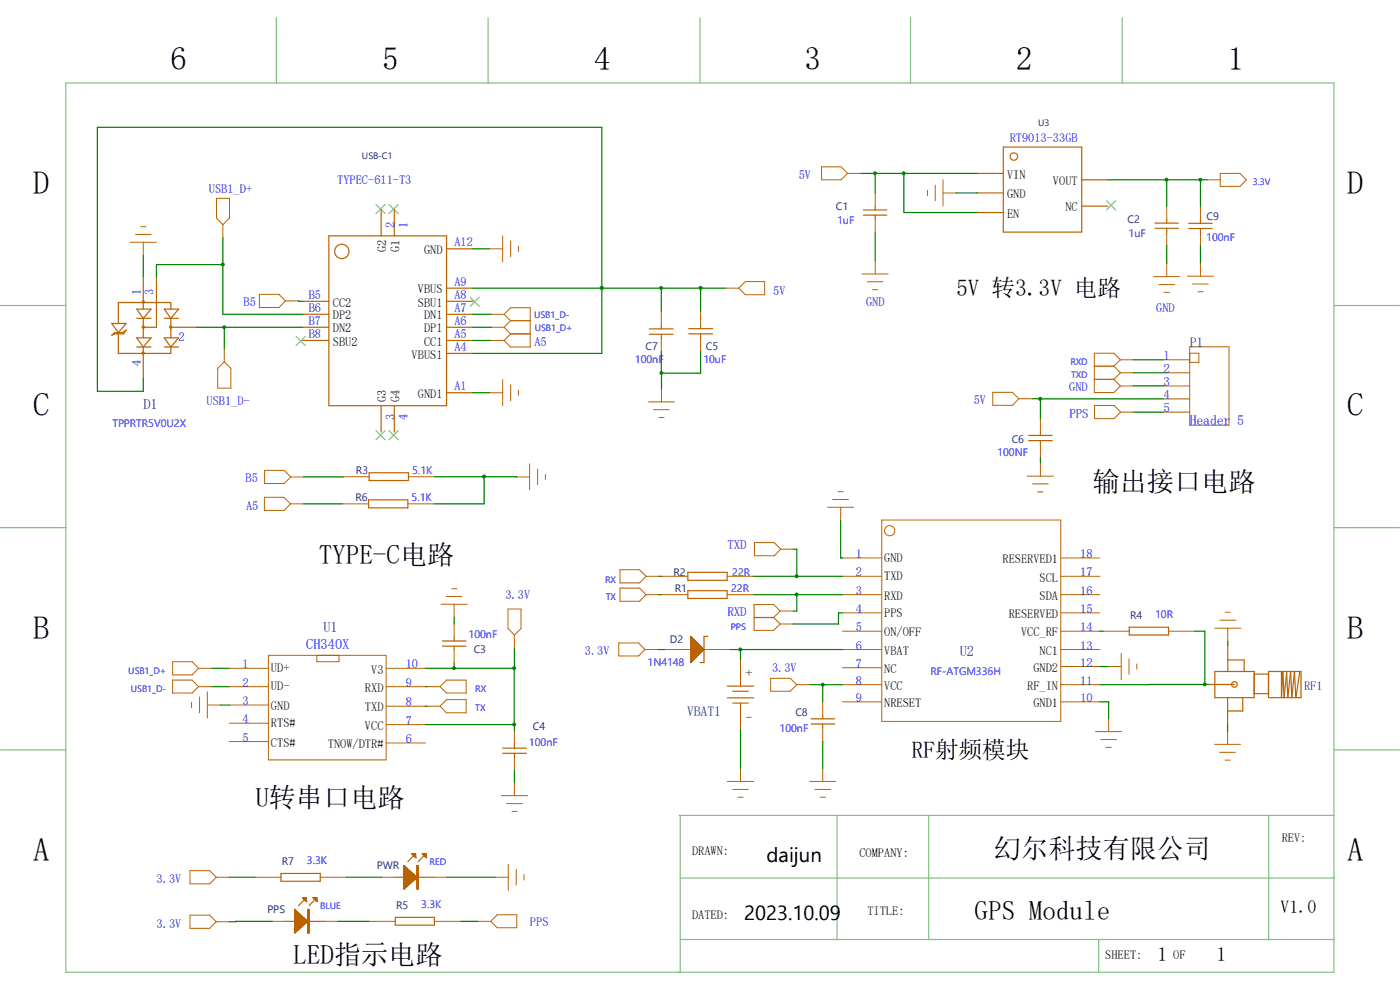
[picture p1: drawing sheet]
<svg xmlns="http://www.w3.org/2000/svg" width="297mm" height="210mm" viewBox="0 0 297 210" stroke-linecap="round" stroke-linejoin="round" font-family="sans-serif">
<g fill="none" stroke="#81c081" stroke-width=".25">
<path d="M14 17.6h269v188.6h-269zM58.6 3.8v13.8M103.5 3.8v13.8M148.5 3.8v13.8M193.2 3.8v13.8M238.1 3.8v13.8M79.8 43.4l1.9 1.9M81.7 43.4l-1.9 1.9M82.5 43.4l2 1.9M84.5 43.4l-2 1.9M234.7 42.6l2 1.9M236.7 42.6l-2 1.9"/>
<path d="M.1 64.8h13.9M62.8 71.4l2 1.9M64.8 71.4l-2 1.9M99.7 63.1l2 1.9M101.7 63.1l-2 1.9M283 64.8h13.9M79.8 91.4l1.9 1.9M81.7 91.4l-1.9 1.9M82.5 91.4l2 1.9M84.5 91.4l-2 1.9M.1 111.9h13.9M283 111.9h13.9"/>
<path d="M.1 159.1h13.9M283 159.1h13.9M144.1 173h138.9M144.3 173v33.2M177.6 173v26.3M197 173v26.3M269.2 173v26.3M144.3 199.3h138.7M144.3 186.3h138.7M233.1 199.3v6.9"/>
</g>
<g fill="none" stroke="#bb6200" stroke-width=".25">
<path d="M207.3 36.8h5.6M212.9 31.2h16.6v18h-16.6zM229.5 38.1h5.5M30.4 58.6v7M33.2 58.6v10.8h-2.8M69.8 50h24.9v36.1h-24.9zM80.9 44.5v5.5M83.7 44.5v5.5M94.7 52.8h5.6M183.2 45.6h4.9M183.2 44.5h4.9M185.7 43.7v.8"/>
<path d="M185.7 45.6v.9M207.3 40.9h5.6M207.3 45.1h5.6M229.5 43.7h5.5M245 48.4h5M245 47.3h5M247.5 46.5v.8M247.5 48.4v.8M252.2 48.5h5M252.2 47.4h5M254.7 46.5v.9M254.7 48.5v.8"/>
<path d="M23.7 68.6h3.1l-1.7 2zM23.7 71.1l.6-.5h1.7l.8-.6-.6 .8h-1.9zM25.1 70.8v4.2h11.1v-1.4M29 73.6h3M29 71.7h3l-1.6 1.9zM29 65.6h3l-1.6 1.9zM29 67.5h3M30.4 67.5v4.2M30.4 73.6v6.7M34.8 73.6h3.1M34.8 71.7h3.1l-1.7 1.9zM34.8 65.6h3.1l-1.7 1.9z"/>
<path d="M34.8 67.5h3.1M36.2 69.4h5.5M36.2 65.6v-1.4h-11.1v4.4M36.2 67.5v4.2M64.2 63.9h5.6M64.2 66.7h5.6M64.2 69.4h5.6M64.2 72.2h5.6M94.7 63.9h5.6M94.7 66.7h5.6M94.7 69.4h5.6M94.7 72.2h5.6"/>
<path d="M94.7 61.1h5.6M94.7 75h5.6M137.8 70.9h5M137.8 69.8h5M140.3 68.9v.9M140.3 70.9v.8M146.1 70.8h5.1M146.1 69.7h5.1M148.6 68.9v.8M148.6 70.8v.9M80.9 86.1v5.6M83.7 86.1v5.6"/>
<path d="M94.7 83.3h5.6M218.2 93.5h5M218.2 92.4h5M220.7 91.5v.9M220.7 93.5v.8M78.2 106h8.3v1.7h-8.3zM78.3 100.3h8.4v1.6h-8.4zM93.9 136h4.9M93.9 137.1h4.9M96.4 135.1v.9M96.4 137.1v.8M145.9 121.4h8.4v1.7h-8.4z"/>
<path d="M145.9 125.3h8.4v1.7h-8.4zM150.2 135h-.8v5.5h-.9M239.6 133.1h8.3v1.6h-8.3zM260.5 140h3.4v2.5M260.5 136.9v5.6M106.6 158.7h5.1M106.6 159.8h5.1M109.1 157.9v.8M109.1 159.8v.9M154.3 145.5h5.6M154.3 148h5.6M155.4 146.6h3.3"/>
<path d="M155.4 149.1h3.3M172.1 152.5h5M172.1 153.6h5M174.5 151.7v.8M174.5 153.6v.8M256.3 145.2h5.6M257.7 142.5h8.4v5.5h-8.4zM260.4 148v5.5M263.7 148v2.8h-3.3M266.1 147.2h3M266.1 143h3M269.1 142.5h6.9v5.5h-6.9z"/>
<path d="M271.9 142.5v5.5l.3-5.5 .2 5.5 .6-5.3 .2 5.3 .6-5.5 .3 5.5 .5-5.5 .3 5.5 .9-5.5M59.6 185.3h8.3v1.6h-8.3zM60.5 195.5h8.4M64.4 191l-1.1 1.1M66.7 191l-1.1 1.1M83.7 186.1h8.4M83.9 194.6h8.3v1.7h-8.3zM87.6 181.7l-1.1 1.1M89.8 181.7l-1.1 1.1"/>
<circle cx="215.1" cy="33.2" r=".8"/>
<circle cx="72.5" cy="53.3" r="1.52"/>
<circle cx="30.4" cy="74.9" r=".23"/>
<circle cx="30.4" cy="69.4" r=".23"/>
<circle cx="30.4" cy="64.1" r=".23"/>
<circle cx="36.2" cy="69.4" r=".23"/>
<circle cx="261.9" cy="145.2" r=".59"/>
</g>
<g fill="none" stroke="#bb6200" stroke-width=".21">
<path d="M174.3 35.4h4.1l1.4 1.4-1.4 1.3h-4.1zM179.8 36.8h2.8M198.4 39.3v3.3M200.1 38.1v5.6M256.1 38.1h2.8M258.9 36.8h4.2l1.3 1.3-1.3 1.4h-4.2zM27.6 51.4h5.6M28.7 49.7h3.3M29.8 48.1h1.1M30.4 51.4v2.8M45.9 42.1h2.8v4.2l-1.4 1.4-1.4-1.4zM47.3 47.7v2.7"/>
<path d="M103.9 52.8h2.7M106.6 50v5.6M108.3 51.1v3.3M110 52.2v1.2M158.1 59.7h4.1v2.8h-4.1l-1.4-1.4zM182.9 58.1h5.5M184 59.8h3.3M185.7 40.9v2.8M185.7 46.5v2.7M185.7 55.3v2.8M196.8 40.4v1.1M200.1 40.9h2.8"/>
<path d="M244.7 58.7h5.6M247.5 43.7v2.8M247.5 49.2v2.8M247.5 55.9v2.8M251.9 58.6h5.5M254.7 43.8v2.7M254.7 49.3v2.8M254.7 55.8v2.8M46.2 78.1l1.4-1.3 1.4 1.3v4.2h-2.8zM47.6 74v2.8M55 62.4h4.2l1.3 1.4-1.3 1.4h-4.2zM60.5 63.8h2.8"/>
<path d="M104.2 66.7h2.7M104.2 69.4h2.7M104.2 72.2h2.7M106.9 66.7l1.4 1.3M106.9 66.7l1.4-1.4h4.2v8.3h-4.2l-1.4-1.4M106.9 69.4l1.4 1.4M108.3 68h4.2M108.3 70.8h4.2M108.3 68l-1.4 1.4M108.3 70.8l-1.4 1.4M140.3 66.2v2.7M140.3 71.7v2.8"/>
<path d="M148.6 66.1v2.8M148.6 71.7v2.8M153.9 61.1h2.8M185.1 61.5h1.1M232.2 77.7h4.1M236.3 77.7l1.4 1.4M237.7 76.3l-1.4-1.4h-4.1v8.4h4.1l1.4-1.4M237.7 76.3h2.8M237.7 79.1h2.8M237.7 76.3l-1.4 1.4M237.7 79.1l-1.4 1.4M245.9 60.4h3.3"/>
<path d="M246.8 76.3h5.6M246.8 79.1h5.6M246.9 62h1.2M252.4 73.6h8.3v16.6h-8.3zM252.4 74.9h1.9v2h-1.9M253 60.2h3.3M254.1 61.9h1.1M56.1 99.8h4.2l1.4 1.4-1.4 1.4h-4.2zM103.9 83.3h2.7M106.6 80.6v5.5M108.3 81.6v3.4M110 82.8v1.1"/>
<path d="M112.4 98.4v5.5M114 99.5v3.3M137.6 85.3h5.5M138.6 86.9h3.4M139.8 88.6h1.1M140.3 82.5v2.8M210.6 83.2h4.2l1.4 1.4-1.4 1.4h-4.2zM216.2 84.6h2.7M220.7 88.7v2.8M220.7 94.3v2.8M220.7 98.2v2.8M232.2 80.5h4.1"/>
<path d="M232.2 86h4.1l1.4 1.4-1.4 1.4h-4.1zM236.3 80.5l1.4 1.4M237.7 81.9h2.8M237.7 87.4h2.8M246.8 81.9h5.6M246.8 84.6h5.6M246.8 87.4h5.6M56.1 105.5h4.1l1.4 1.4-1.4 1.4h-4.1zM61.6 106.9h2.8M61.7 101.2h2.7M72.6 106.9h5.6M72.8 101.1h5.5"/>
<path d="M86.5 106.9h5.6M86.7 101.1h5.5M109.6 101.2h2.8M115.7 100.6v1.1M160.1 115.1h4.2l1.4 1.4-1.4 1.4h-4.2zM165.7 116.5h2.7M175.6 107.6h5.5M176.7 106h3.3M177.8 104.3h1.1M178.4 107.6v2.8M178.7 118.4h8.4M187.1 110.3h37.9v42.7h-37.9z"/>
<path d="M217.9 101h5.6M219.1 102.7h3.3M220.1 104.4h1.2M225 118.4h8.3M56.9 139h25v22.2h-25zM67.2 139v1.4h4.7v-1.4M93.6 128.2h5.5M94.7 126.5h3.3M95.8 124.9h1.1M96.4 128.2v2.8M96.4 132.4v2.7M96.4 137.9v2.8"/>
<path d="M107.8 129.2h2.7v4.1l-1.4 1.4-1.3-1.4zM109.1 134.7v2.8M131.3 136.4h4.2l1.3 1.4-1.3 1.3h-4.2zM131.5 124.8h4.2l1.4 1.4-1.4 1.4h-4.2zM131.5 120.9h4.2l1.4 1.4-1.4 1.4h-4.2zM136.8 137.8h2.8M137.1 122.3h2.7M137.1 126.2h2.7M140.4 122.3h5.5M140.4 126.2h5.5M141 137.8h13.9M146.5 135h.1"/>
<path d="M146.5 137.1h2.1v1.4l-2.1 .1M146.5 136.6h1.6v2.4h-1.6M146.5 135l2.9 2.8M146.5 135v5.5M146.5 135.1v5.4M146.5 135.1h.1v5.3h-.1M146.5 135.2h.3v5.1h-.3M146.5 135.3h.3v5h-.3M146.5 135.3h.4v5h-.4M146.5 135.5h.5v4.6h-.5M146.5 135.6h.6v4.4h-.6M146.5 140h.7"/>
<path d="M146.5 135.7h.7v4.2h-.7M146.5 135.8h.8v4h-.8M146.5 139.7h.9M146.5 135.9h.9v3.8h-.9M146.5 136h1v3.6h-1M146.5 136l1.1 .1v3.4h-1.1M146.5 136.1h1.2v3.3h-1.2M146.5 136.2h1.2v3.2h-1.2M146.5 136.3h1.3v3h-1.3M146.5 136.4h1.4v2.8h-1.4M146.5 136.4h1.4v2.7h-1.4M146.5 136.4l1.5 .1v2.6h-1.5"/>
<path d="M146.5 136.6h1.7v2.3h-1.7M146.5 138.9h1.7M146.5 136.7h1.8v2.2h-1.8M146.5 136.8h1.9v1.9l-1.9 .1M146.5 138.7h1.9M146.5 136.9h2v1.7h-2M146.5 138.5h2.1M146.5 137.2h2.2v1.2h-2.2M146.5 137.2l2.3 .1v1h-2.3M146.5 137.3h2.4v.9h-2.4M146.5 137.4h2.4v.8h-2.4M146.5 137.5h2.5l.1 .6h-2.6"/>
<path d="M146.5 137.6h2.6v.4h-2.6M146.5 137.8h2.8M146.5 137.7h2.9M146.5 137.1h2.1M146.5 137h2v1.6M146.5 136.9h1.9M146.5 136.8h1.8v2M146.5 136.7h1.7M146.5 136.2h1.2v3.2M146.5 135.7h.8v4.1M146.5 135.6h.7M146.5 135.5h.5v4.5"/>
<path d="M146.5 135.4h.4M146.7 135.2v5.2h-.2M147.5 136v3.5h-1M148 136.4v2.7h-1.5M148.8 137.2v1.1h-2.3M149.2 137.7v.2h-2.7M149.4 137.8h.1M149.4 137.8l-2.9 2.7M154.3 122.3h5.5M154.3 126.2h5.5M157.1 140v5.5M160 131h4.1"/>
<path d="M164.1 131l1.4 1.4M165.5 132.4h2.8M165.5 129.6l-1.4-1.4h-4.1v5.5h4.1l1.4-1.3M165.5 129.6h2.8M165.5 129.6l-1.4 1.4M178.7 122.3h8.4M178.7 126.2h8.4M178.7 130h8.4M178.7 133.9h8.4M178.7 137.8h8.4M225 122.3h8.3M225 126.2h8.3"/>
<path d="M225 130h8.3M225 133.9h8.3M225 137.8h8.3M234 133.9h5.6M237.9 138.6v5.6M239.5 139.7v3.3M247.9 133.9h5.5M257.7 133.3h5.6M258.8 131.6h3.4M259.9 129.9h1.1M260.5 133.3v2.7M36.6 140.4h4.2l1.3 1.4-1.3 1.4h-4.2z"/>
<path d="M36.6 144.3h4.2l1.3 1.4-1.3 1.3h-4.2zM40.6 149v1.1M42.1 141.8h2.8M42.1 145.7h2.8M42.3 147.9v3.3M44 149.6h2.8M44 146.8v5.5M48.6 141.8h8.3M48.6 145.7h8.3M48.6 149.6h8.3M48.6 153.4h8.3M48.6 157.3h8.3"/>
<path d="M81.9 141.8h8.4M81.9 145.7h8.4M81.9 157.6h8.4M81.9 153.7h8.4M81.9 149.8h8.4M90.6 145.7h2.7M90.6 149.8h2.7M93.3 145.7l1.4-1.4h4.2v2.7h-4.2zM93.3 149.8l1.4-1.4h4.2v2.8h-4.2zM109.1 155.1v2.8M146.5 140.5h.1M146.5 140.2h.4"/>
<path d="M157.1 149.1v5.6M163.5 143.9h4.1l1.4 1.3-1.4 1.4h-4.1zM169 145.2h2.8M174.5 148.9v2.8M174.5 154.4v2.8M178.7 141.6h8.4M178.7 145.2h8.4M178.7 148.9h8.4M225 145.2h8.3M225 148.9h8.3M225 141.4h8.3M232.4 155.2h5.6"/>
<path d="M233.6 156.9h3.3M234.6 158.5h1.2M235.1 141.4h2.8M235.2 152.4v2.8M241.2 140.8v1.1M257.7 157.9h5.5M258.7 159.6h3.4M260.4 155.2v2.7M106.4 168.8h5.5M107.5 170.5h3.3M108.6 172.1h1.1M109.1 160.7v2.7"/>
<path d="M109.1 166v2.8M154.3 165.8h5.6M155.4 167.5h3.3M156.5 169.1h1.1M157.1 163v2.8M171.8 165.8h5.5M172.9 167.5h3.3M174 169.1h1.1M174.5 163v2.8M259.9 161.2h1.1M40.3 184.7h4.2l1.4 1.4-1.4 1.4h-4.2zM40.3 194.1h4.2l1.4 1.4-1.4 1.4h-4.2z"/>
<path d="M45.9 186.1h2.7M45.9 195.5h2.7M54.1 186.1h5.5M57.8 195.5h2.7M62.5 197.9h.1M62.5 192.9h.1M62.5 192.9l2.8 2.6M62.5 192.9v5M62.5 193l.2 4.8h-.2M62.5 197.7h.2M62.5 193.2h.3v4.5h-.3M62.5 197.6h.4"/>
<path d="M62.5 197.5h.4M62.5 197.5h.6M62.5 197.4h.6M62.5 197.4h.7M62.5 197.3h.7M62.5 197.1h.9M62.5 197.1h1M62.5 197h1M62.5 197h1.1M62.5 193.9h1.1l.1 3h-1.2M62.5 196.8h1.2M62.5 196.8h1.3"/>
<path d="M62.5 194.1h1.3l.1 2.6h-1.4M62.5 196.6h1.5M62.5 196.6h1.6M62.5 196.5h1.6M62.5 196.4h1.8M62.5 196.3h1.8M62.5 196.1h2.1M62.5 196h2.2M62.5 195.9h2.3M62.5 195.9h2.4M62.5 195.8h2.4M62.5 195.7h2.5"/>
<path d="M62.5 195.7h2.6M62.5 195.5h3.1M62.5 195.4h2.7v.1M62.5 195.3h2.6v.2M62.5 195.2h2.6v.4M62.5 195.2h2.5v.4M62.5 195.1h2.4v.6M62.5 195h2.4v.8M62.5 194.9l2.3 .1v.9M62.5 194.9h2.1v1.1M62.5 194.8h2.1v1.2M62.5 194.7h2v1.4"/>
<path d="M62.5 194.7h1.9v1.4M62.5 194.6h1.9v1.6M62.5 194.6h1.8v1.7M62.5 194.5h1.7v1.9M62.5 194.4h1.7v2M62.5 194.3l1.6 .1v2.1M62.5 194.3h1.5v2.3M62.5 194.2h1.4M62.5 194.1h1.2v2.7M62.5 194h1.2M62.5 193.8h1v3.2M62.5 193.8h1"/>
<path d="M62.5 193.8h.9v3.3M62.5 193.7h.8v3.4M62.5 193.6h.7v3.7M62.5 193.5h.7v3.8M62.5 193.5h.6v3.9M62.5 193.4h.6v4M62.5 193.4h.4v4.1M62.5 193.3h.4v4.2M62.5 193.3h.3M62.5 193.2h.2v4.5M62.5 193l.1 4.9M63 193.4v4"/>
<path d="M63.3 193.7v3.5M63.3 197.2l-.8 .1M63.5 193.9v3M63.8 194.1v2.7M64 194.3v2.2M64.2 190.4h.1M64.2 190.4h.8v.9M64.2 190.4l.8 .9M64.2 196.4l-1.7 .1M64.2 190.4l.8 .1M64.3 190.4v.1h.7M64.3 190.4v.2h.7"/>
<path d="M64.4 190.4v.3h.6M64.5 196.2l-2 .1M64.5 190.4v.4h.5M64.6 190.4v.4M64.6 190.4v.5h.4M64.7 190.4v.6h.3M64.7 194.9v1M64.7 190.9h.3M64.8 190.4v.7h.2M64.9 190.4v.7h.1M64.9 190.4l.1 .8M64.9 191.1h.1"/>
<path d="M65 191.3h.1M65.2 195.6h-2.7M65.2 195.5h.1M65.3 195.5h.1M65.3 195.5l-2.8 2.4M65.3 192.9h.3v5h-.3zM65.3 197.8h.3M65.3 197.7h.3M65.3 197.6h.3M65.3 197.5h.3M65.3 197.4h.3M65.3 197.3h.3"/>
<path d="M65.3 197.2h.3M65.3 197.1h.3M65.3 197h.3M65.3 196.9h.3M65.3 196.8h.3M65.3 196.7h.3M65.3 196.6h.3M65.3 196.5h.3M65.3 196.4h.3M65.3 196.3h.3M65.3 196.2h.3M65.3 196.1h.3"/>
<path d="M65.3 196h.3M65.3 195.9h.3M65.3 195.8h.3M65.3 195.7h.3M65.3 195.6h.3M65.3 195.4h.3M65.3 195.3h.3M65.3 195.2h.3M65.3 195.1h.3M65.3 195h.3M65.3 194.9h.3M65.3 194.8h.3"/>
<path d="M65.3 194.7h.3M65.3 194.6h.3M65.3 194.5h.3M65.3 194.4h.3M65.3 194.3h.3M65.3 194.2h.3M65.3 194.1h.3M65.3 194h.3M65.3 193.9h.3M65.3 193.8h.3M65.3 193.7h.3M65.3 193.6h.3"/>
<path d="M65.3 193.5h.3M65.3 193.4h.3M65.3 193.3h.3M65.3 193.2h.3M65.3 193h.3M65.3 192.9v5M65.4 192.9v5M65.5 192.9v5M66.4 190.4h.1M66.4 190.4h.8v.9M66.4 190.4l.8 .9M66.5 190.4l.7 .1"/>
<path d="M66.5 190.4v.1h.7M66.5 190.4v.2h.7M66.6 190.4v.3h.6M66.7 190.4v.3h.5M66.7 190.4v.4h.5M66.8 190.4v.4M66.8 190.4v.5h.4M66.9 190.4v.5h.3M67 190.4v.6h.2M67 190.4l.1 .7h.1M67 191.1h.2M67.1 190.4v.7h.1"/>
<path d="M67.1 190.4l.1 .8M67.2 191.3h.1M67.9 186.1h5.6M68.9 195.5h2.8M78.3 195.5h5.6M81 186.1h2.7M85.7 188.6h.1M85.7 183.6h.1M85.7 183.6l2.8 2.5M85.7 183.6v5M85.7 188.5h.2M85.7 183.8h.2v4.6h-.2"/>
<path d="M85.7 188.4h.3M85.7 188.3h.3M85.7 188.2h.6M85.7 184.1h.6v4h-.6M85.7 188h.7M85.7 187.7h1M85.7 187.6h1.2M85.7 184.7h1.2l.1 2.8h-1.3M85.7 187.5h1.3M85.7 187.4h1.4M85.7 187.3h1.5M85.7 187.2h1.6"/>
<path d="M85.7 187.1h1.7M85.7 187.1h1.8M85.7 187h1.8M85.7 186.9h1.9M85.7 186.9h2M85.7 186.7h2.1M85.7 186.7h2.2M85.7 186.5h2.4M85.7 186.4h2.5M85.7 186.3h2.6M85.7 186.2h3M85.7 186.1h3"/>
<path d="M85.7 186.1h2.6v.1M85.7 185.9l2.6 .1v.2M85.7 185.9h2.5v.4M85.7 185.8h2.4v.6M85.7 185.7h2.3M85.7 185.7h2.3v.9M85.7 185.6h2.2v1M85.7 185.5h2.1v1.2M85.7 185.5h2v1.3M85.7 185.4h1.9v1.4M85.7 185.3h1.9l-.1 1.6M85.7 185.2h1.8v1.8"/>
<path d="M85.7 185.2h1.7v1.9M85.7 185.1h1.6v2M85.7 185h1.5v2.2M85.7 185h1.4v2.3M85.7 184.9h1.4v2.4M85.7 184.8h1.3v2.6M85.7 184.8h1.3M85.7 184.6h1.1v3M85.7 184.6h1v3.1M85.7 184.4l1 .1v3.2M85.7 184.4h.8v3.4M85.7 184.3h.7v3.6"/>
<path d="M85.7 184.3h.7v3.7M85.7 184.2h.7v3.8M85.7 184.1h.6M85.7 184l.4 .1v4.1M85.7 183.9h.3v4.4M85.7 183.8h.2M85.7 183.7h.1v4.8M85.7 183.7l.1 4.9M86.1 184v4.2M86.1 188.2l-.4 .1M86.2 184.1v4M86.4 188h-.7"/>
<path d="M86.6 187.8l-.9 .1M86.6 184.4v3.3M86.9 187.6l-1.2 .1M86.9 184.7v2.9M87.3 185.1v2M87.3 181.1h.1M87.3 181.1h.9v.8M87.3 181.1l.9 .8M87.4 181.1h.1M87.5 181.1v.1h.7M87.5 181.1l.1 .3h.6M87.5 181.3h.7"/>
<path d="M87.6 181.1v.3h.6M87.7 181.1v.3h.5M87.8 181.1v.5h.4M87.8 181.5h.4M87.8 186.8h-2.1M87.8 185.6v1M87.9 181.1v.6h.3M88 181.1v.7l.2-.1M88.1 186.6h-2.4M88.1 181.1l.1 .8M88.2 181.9h.1M88.4 186.1h.1"/>
<path d="M88.5 186.1h.1M88.5 186.1l-2.8 2.5M88.5 188.6h.2M88.5 188.5h.2M88.5 188.4h.2M88.5 188.3h.2M88.5 188.2h.2M88.5 188.1h.2M88.5 188h.2M88.5 187.8h.2M88.5 187.7h.2M88.5 187.6h.2"/>
<path d="M88.5 187.5h.2M88.5 187.4h.2M88.5 187.3h.2M88.5 187.2h.2M88.5 187.1h.2M88.5 187h.2M88.5 186.9h.2M88.5 186.8h.2M88.5 186.7h.2M88.5 186.6h.2M88.5 186.5h.2M88.5 186.4h.2"/>
<path d="M88.5 186.3h.2M88.5 186.1h.2M88.5 185.9h.2M88.5 185.8h.2M88.5 185.7h.2M88.5 185.6h.2M88.5 185.5h.2M88.5 185.4h.2M88.5 185.3h.2M88.5 185.2h.2M88.5 185.1h.2M88.5 185h.2"/>
<path d="M88.5 184.9h.2M88.5 184.8h.2M88.5 184.7h.2M88.5 184.6h.2M88.5 184.4h.2M88.5 184.3h.2M88.5 184.2h.2M88.5 184.1h.2M88.5 184h.2M88.5 183.9h.2M88.5 183.8h.2M88.5 183.7h.2"/>
<path d="M88.5 183.6h.2v5h-.2zM88.5 183.6v5M88.6 183.6v5M88.7 183.6v5M89.6 181.1h.1M89.6 181.1h.8v.8M89.6 181.1l.8 .8M89.7 181.1v.1h.7M89.7 181.1v.2h.7M89.8 181.1v.3h.6M89.9 181.1v.3h.5M90 181.1v.4h.4"/>
<path d="M90 181.1v.5h.4M90.1 181.1v.6h.3M90.1 181.6h.3M90.2 181.1v.6h.2M90.3 181.1v.7M90.3 181.1l.1 .8M90.3 181.9h.1M90.4 181.9h.1M92.1 186.1h2.7M92.2 195.5h5.5M101.3 195.5h2.8M104.1 195.5l1.4-1.4h4.1v2.7h-4.1z"/>
<path d="M105.1 186.1h2.7M107.8 183.3v5.6M109.5 184.4v3.3M111.2 185.5v1.2"/>
<circle cx="188.7" cy="112.6" r="1.08"/>
</g>
<g fill="none" stroke="#008000" stroke-width=".25">
<path d="M182.6 36.8h24.7M185.7 36.8v4.1M191.8 36.8v8.3h15.5M235 38.1h21.1M247.5 38.1v5.6M254.7 38.1h.1M254.7 38.1v5.7M30.4 54.2v4.4M47.3 56.1h-14.1v2.5M47.3 50.4v16.3h16.9M100.3 52.8h3.6M185.7 49.2v6.1"/>
<path d="M202.9 40.9h4.4M247.5 52v3.9M254.7 52.1v3.7M41.7 69.4h22.5M47.6 69.4v4.6M63.3 63.8l.9 .1M100.3 69.4h3.9M100.3 75h27.4v-48h-107v56h9.7v-2.7M100.3 66.7h3.9M100.3 61.1h53.6M100.3 72.2h3.9M127.7 61.1h.1"/>
<path d="M140.3 61.1h.1M140.3 61.1v5.1M140.3 79.2v3.3M148.6 74.5v4.7h-8.3v-4.7M148.6 61.1v5M240.5 76.3h6.3M240.5 79.1h6.3M100.3 83.3h3.6M218.9 84.6h1.8v4.1M220.7 84.6h26.1M220.7 97.1v1.1M240.5 81.9h6.3"/>
<path d="M240.5 87.4h6.3M64.4 106.9h8.2M72.8 101.1l-8.4 .1M92.2 101.1l17.4 .1M102.7 101.1v5.8h-10.6M168.4 116.5h.6v5.8M178.4 110.4v8h.3M96.4 131v1.4M109.1 137.5v4.3h-18.8M139.6 137.8h1.4M139.8 126.2h.6M139.8 122.3h.6"/>
<path d="M154.9 137.8h23.8M157.1 137.8v2.2M159.8 126.2h18.9M159.8 122.3h18.9M169 126.2v3.4h-.7M178.7 130h-.8v2.4h-9.6M233.3 133.9h.7M253.4 133.9h2.2v11.3M260.5 136v.9M44.9 145.7h3.7M44.9 141.8h3.7M46.8 149.6h1.8"/>
<path d="M90.3 153.7h18.8v1.4M90.3 145.7h.3M90.3 149.8h.3M96.4 140.7v1.1M109.1 141.8v11.9M157.1 154.7v8.3M171.8 145.2h6.9M174.5 145.2v3.7M174.5 157.2v5.8M233.3 148.9h1.9v3.5M233.3 141.4h1.8M256.3 145.2h-23"/>
<path d="M260.4 153.5v1.7M109.1 163.4v2.6M48.6 186.1h5.5M57.8 195.5h-9.2M71.7 195.5h6.6M73.5 186.1h7.5M94.8 186.1h10.3M97.7 195.5h3.6"/>
</g>
<g fill="#008000" stroke="#008000" stroke-width=".21">
<circle cx="140.3" cy="79.1" r=".31"/>
<circle cx="148.6" cy="61.1" r=".31"/>
<circle cx="185.6" cy="36.8" r=".31"/>
<circle cx="191.7" cy="36.8" r=".31"/>
<circle cx="247.5" cy="38.1" r=".31"/>
<circle cx="96.3" cy="141.8" r=".31"/>
<circle cx="47.3" cy="56.1" r=".31"/>
<circle cx="47.6" cy="69.4" r=".31"/>
<circle cx="127.7" cy="61.1" r=".31"/>
<circle cx="102.7" cy="101.1" r=".31"/>
<circle cx="140.3" cy="61.1" r=".31"/>
<circle cx="157" cy="137.8" r=".31"/>
<circle cx="174.5" cy="145.2" r=".31"/>
<circle cx="109.1" cy="141.8" r=".31"/>
<circle cx="109.1" cy="153.7" r=".31"/>
<circle cx="169" cy="122.2" r=".31"/>
<circle cx="169" cy="126.1" r=".31"/>
<circle cx="254.7" cy="38.1" r=".31"/>
<circle cx="220.7" cy="84.6" r=".31"/>
<circle cx="255.6" cy="145.2" r=".31"/>
</g>
<g font-size="6.9">
<text x="36.2" y="14.9">6</text>
<text x="81.1" y="14.9">5</text>
<text x="126" y="14.9">4</text>
<text x="170.7" y="14.9">3</text>
<text x="215.6" y="14.9">2</text>
<text x="260.5" y="14.9">1</text>
<text x="7" y="41.2">D</text>
<text x="285.8" y="41.2">D</text>
<text x="7" y="88.3">C</text>
<text x="285.8" y="88.3">C</text>
<text x="7" y="135.5">B</text>
<text x="285.8" y="135.5">B</text>
<text x="7" y="182.7">A</text>
<text x="285.8" y="182.7">A</text>
</g>
<g font-size="5.8">
<text x="231.8" y="104.2">输出接口电路</text>
<text x="67.6" y="119.7">TYPE-C电路</text>
<text x="54.2" y="171.2">U转串口电路</text>
<text x="210.9" y="182.1">幻尔科技有限公司</text>
<text x="206.8" y="195.2">GPS Module</text>
<text x="62.2" y="204.6">LED指示电路</text>
</g>
<g font-size="5">
<text x="202.9" y="62.8">5V 转3.3V 电路</text>
<text x="193.4" y="160.9">RF射频模块</text>
</g>
<g font-size="4.3">
<text x="162.6" y="182.9">daijun</text>
<text x="157.9" y="195.2">2023.10.09</text>
</g>
<g font-size="4.2">
<text x="245.6" y="203.9">1</text>
<text x="258.1" y="203.9">1</text>
</g>
<text font-size="3.8" x="271.7" y="193.8">V1.0</text>
<g font-size="3" fill="#004080">
<text x="30.4" y="86.8">D1</text>
<text x="68.6" y="134">U1</text>
<text x="203.6" y="139.1">U2</text>
</g>
<text font-size="3" fill="#00f" x="65" y="137.6">CH340X</text>
<g font-size="2.9" fill="#004080">
<text x="252.4" y="73.6">P1</text>
<text x="145.8" y="151.9">VBAT1</text>
</g>
<text font-size="2.9" fill="#00f" x="252.4" y="90.2">Header 5</text>
<g font-size="2.8" fill="#00f">
<text x="246.8" y="76.3">1</text>
<text x="246.8" y="79.1">2</text>
<text x="246.8" y="81.9">3</text>
<text x="226.9" y="88.6">PPS</text>
<text x="246.8" y="84.6">4</text>
<text x="246.8" y="87.4">5</text>
<text x="154.3" y="116.5">TXD</text>
<text x="154.3" y="130.6">RXD</text>
</g>
<g font-size="2.8">
<text x="159.9" y="143.3" transform="rotate(-90 159.9 143.3)">+</text>
<text x="158.2" y="153.1">-</text>
</g>
<g font-size="2.6" fill="#00f">
<text x="214.2" y="30.1">RT9013-33GB</text>
<text x="44.3" y="40.9">USB1_D+</text>
<text x="71.5" y="39">TYPEC-611-T3</text>
<text x="169.5" y="37.9">5V</text>
<text x="83.7" y="48.3" transform="rotate(-90 83.7 48.3)">2</text>
<text x="86.4" y="48.3" transform="rotate(-90 86.4 48.3)">1</text>
<text x="96.4" y="52.2">A12</text>
<text x="29.8" y="62.5" transform="rotate(-90 29.8 62.5)">1</text>
<text x="32.6" y="62.5" transform="rotate(-90 32.6 62.5)">3</text>
<text x="51.7" y="64.9">B5</text>
<text x="65.5" y="63.3">B5</text>
<text x="96.4" y="60.6">A9</text>
<text x="96.4" y="63.3">A8</text>
<text x="164" y="62.5">5V</text>
<text x="183.7" y="64.8">GND</text>
<text x="65.5" y="66.1">B6</text>
<text x="65.5" y="68.9">B7</text>
<text x="65.5" y="71.7">B8</text>
<text x="96.4" y="66.1">A7</text>
<text x="96.4" y="68.9">A6</text>
<text x="96.4" y="71.7">A5</text>
<text x="245.3" y="66.2">GND</text>
<text x="29.8" y="77.7" transform="rotate(-90 29.8 77.7)">4</text>
<text x="37.9" y="72.3">2</text>
<text x="96.4" y="74.5">A4</text>
<text x="113.4" y="73.4">A5</text>
<text x="96.4" y="82.8">A1</text>
<text x="226.8" y="83">GND</text>
<text x="43.8" y="85.9">USB1_D-</text>
<text x="83.7" y="89.1" transform="rotate(-90 83.7 89.1)">3</text>
<text x="86.4" y="89.1" transform="rotate(-90 86.4 89.1)">4</text>
<text x="206.6" y="85.7">5V</text>
<text x="52.1" y="102.2">B5</text>
<text x="52.2" y="108.1">A5</text>
<text x="181.6" y="118.4">1</text>
<text x="229.2" y="118.4">18</text>
<text x="181.6" y="122.3">2</text>
<text x="229.2" y="122.3">17</text>
<text x="107.2" y="127">3.3V</text>
<text x="181.6" y="126.2">3</text>
<text x="181.6" y="130">4</text>
<text x="229.2" y="130">15</text>
<text x="229.2" y="126.2">16</text>
<text x="181.6" y="133.9">5</text>
<text x="181.6" y="137.8">6</text>
<text x="229.2" y="133.9">14</text>
<text x="229.2" y="137.8">13</text>
<text x="51.5" y="141.8">1</text>
<text x="86.1" y="141.8">10</text>
<text x="124.1" y="138.9">3.3V</text>
<text x="163.8" y="142.5">3.3V</text>
<text x="181.6" y="141.6">7</text>
<text x="229.2" y="141.4">12</text>
<text x="51.5" y="145.7">2</text>
<text x="51.5" y="149.6">3</text>
<text x="86.1" y="149.8">8</text>
<text x="86.1" y="145.7">9</text>
<text x="181.6" y="145.2">8</text>
<text x="181.6" y="148.9">9</text>
<text x="229.2" y="145.2">11</text>
<text x="229.2" y="148.9">10</text>
<text x="51.5" y="153.4">4</text>
<text x="86.1" y="153.7">7</text>
<text x="51.5" y="157.3">5</text>
<text x="86.1" y="157.6">6</text>
<text x="33.2" y="187.4">3.3V</text>
<text x="33.2" y="196.8">3.3V</text>
<text x="112.4" y="196.5">PPS</text>
</g>
<g font-size="2.6">
<text x="213.7" y="37.9">VIN</text>
<text x="223.4" y="39.2">VOUT</text>
<text x="213.7" y="42">GND</text>
<text x="213.7" y="46.2">EN</text>
<text x="226" y="44.8">NC</text>
<text x="82" y="53.5" transform="rotate(-90 82 53.5)">G2</text>
<text x="84.7" y="53.5" transform="rotate(-90 84.7 53.5)">G1</text>
<text x="90" y="53.9">GND</text>
<text x="70.6" y="65">CC2</text>
<text x="88.6" y="62.2">VBUS</text>
<text x="88.6" y="65">SBU1</text>
<text x="70.6" y="67.8">DP2</text>
<text x="70.6" y="70.5">DN2</text>
<text x="90" y="67.8">DN1</text>
<text x="90" y="70.5">DP1</text>
<text x="70.6" y="73.3">SBU2</text>
<text x="87.3" y="76.1">VBUS1</text>
<text x="90" y="73.3">CC1</text>
<text x="82" y="85.3" transform="rotate(-90 82 85.3)">G3</text>
<text x="84.7" y="85.3" transform="rotate(-90 84.7 85.3)">G4</text>
<text x="88.6" y="84.4">GND1</text>
<text x="187.6" y="119.2">GND</text>
<text x="212.7" y="119.5">RESERVED1</text>
<text x="187.6" y="123.1">TXD</text>
<text x="220.6" y="123.4">SCL</text>
<text x="187.6" y="127.3">RXD</text>
<text x="187.6" y="130.9">PPS</text>
<text x="214" y="131.1">RESERVED</text>
<text x="220.6" y="127.3">SDA</text>
<text x="187.6" y="135">ON/OFF</text>
<text x="216.6" y="135">VCC_RF</text>
<text x="57.5" y="142.6">UD+</text>
<text x="78.7" y="142.9">V3</text>
<text x="187.6" y="138.9">VBAT</text>
<text x="187.6" y="142.7">NC</text>
<text x="219.2" y="142.5">GND2</text>
<text x="220.6" y="138.9">NC1</text>
<text x="57.5" y="146.5">UD-</text>
<text x="77.4" y="146.8">RXD</text>
<text x="187.6" y="146.3">VCC</text>
<text x="187.6" y="150">NRESET</text>
<text x="217.9" y="146.3">RF_IN</text>
<text x="219.2" y="150">GND1</text>
<text x="57.5" y="150.7">GND</text>
<text x="57.5" y="154.3">RTS#</text>
<text x="77.4" y="154.8">VCC</text>
<text x="77.4" y="150.9">TXD</text>
<text x="57.5" y="158.4">CTS#</text>
<text x="69.6" y="158.7">TNOW/DTR#</text>
<text x="271.9" y="178.5">REV:</text>
<text x="146.8" y="181.3">DRAWN:</text>
<text x="182.3" y="181.9">COMPANY:</text>
<text x="146.8" y="194.9">DATED:</text>
<text x="184" y="194.1">TITLE:</text>
<text x="234.5" y="203.5">SHEET:</text>
<text x="248.9" y="203.5">OF</text>
</g>
<text font-size="2.6" fill="#004080" x="276.6" y="146.4">RF1</text>
<g font-size="2.3" fill="#004080">
<text x="177.3" y="44.5">C1</text>
<text x="239.2" y="47.3">C2</text>
<text x="256" y="46.7">C9</text>
<text x="136.9" y="74.2">C7</text>
<text x="149.8" y="74.2">C5</text>
<text x="214.6" y="94">C6</text>
<text x="75.5" y="100.5">R3</text>
<text x="75.4" y="106.3">R6</text>
<text x="142.9" y="122.3">R2</text>
<text x="143.2" y="125.6">R1</text>
<text x="239.7" y="131.3">R4</text>
<text x="142.1" y="136.4">D2</text>
<text x="100.5" y="138.4">C3</text>
<text x="113" y="154.8">C4</text>
<text x="168.7" y="151.9">C8</text>
<text x="59.8" y="183.5">R7</text>
<text x="79.9" y="184.3">PWR</text>
<text x="56.7" y="193.7">PPS</text>
<text x="84" y="192.8">R5</text>
</g>
<g font-size="2.3" fill="#00f">
<text x="177.6" y="47.6">1uF</text>
<text x="239.4" y="50.4">1uF</text>
<text x="255.9" y="51.1">100nF</text>
<text x="134.7" y="77">100nF</text>
<text x="149.2" y="76.9">10uF</text>
<text x="23.8" y="90.6">TPPRTR5V0U2X</text>
<text x="87.5" y="100.5">5.1K</text>
<text x="211.6" y="96.8">100NF</text>
<text x="87.3" y="106.3">5.1K</text>
<text x="155.1" y="125.6">22R</text>
<text x="155.4" y="122.3">22R</text>
<text x="245.1" y="131.1">10R</text>
<text x="99.4" y="135.4">100nF</text>
<text x="137.4" y="141.3">1N4148</text>
<text x="197.4" y="143.3">RF-ATGM336H</text>
<text x="165.4" y="155.2">100nF</text>
<text x="112.2" y="158.2">100nF</text>
<text x="65.1" y="183.4">3.3K</text>
<text x="89.4" y="192.7">3.3K</text>
</g>
<g font-size="2" fill="#004080">
<text x="220.2" y="26.8">U3</text>
<text x="76.8" y="33.8">USB-C1</text>
</g>
<g font-size="2" fill="#00f">
<text x="265.8" y="39.3">3.3V</text>
<text x="113.3" y="67.4">USB1_D-</text>
<text x="113.5" y="70.3">USB1_D+</text>
<text x="227.1" y="77.4">RXD</text>
<text x="227.2" y="80.2">TXD</text>
<text x="128.4" y="123.7">RX</text>
<text x="128.5" y="127.3">TX</text>
<text x="155" y="133.7">PPS</text>
<text x="27.2" y="142.9">USB1_D+</text>
<text x="27.8" y="146.8">USB1_D-</text>
<text x="100.8" y="146.8">RX</text>
<text x="100.8" y="150.9">TX</text>
<text x="91.1" y="183.4">RED</text>
<text x="67.9" y="192.8">BLUE</text>
</g>
</svg>
